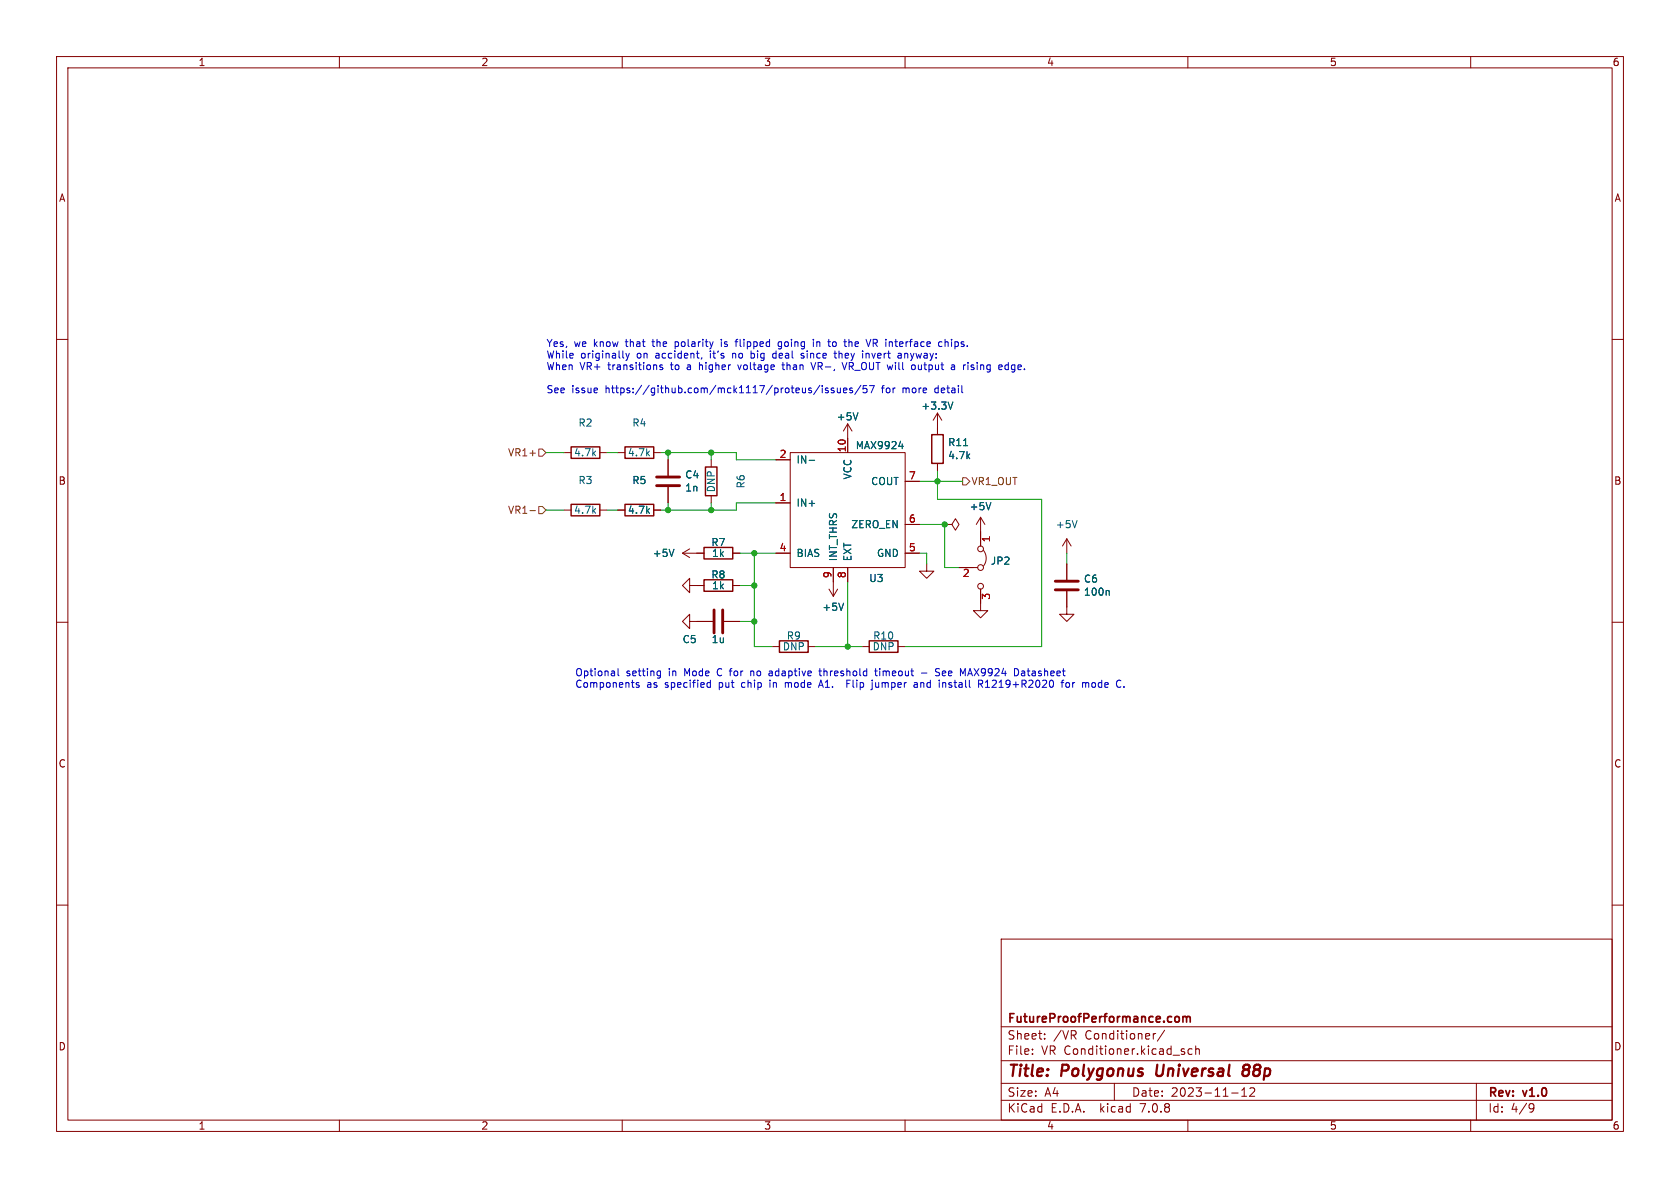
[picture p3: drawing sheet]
<svg xmlns="http://www.w3.org/2000/svg" width="297mm" height="210mm" viewBox="0 0 297 210" stroke-linecap="round" stroke-linejoin="round" font-family="sans-serif">
<g fill="none" stroke="#840000" stroke-width=".18">
<path d="M10 10h277v190h-277zM12 12h273v186h-273zM60 10v2M110 10v2M160 10v2M210 10v2M260 10v2M10 60h2M285 60h2M149.9 74.9l-.8 1.3M149.9 74.9v5.1M149.9 74.9l.7 1.3"/>
<path d="M165.7 73l-.7 1.3M165.7 73v3.8M165.7 73l.8 1.3M99.7 90.2h1.3M99.7 80h1.3M106 90.2h1.3M106 80h1.3M109.2 90.2h1.3M109.2 80h1.3M115.6 90.2h1.2M115.6 80h1.2M118.1 81.3v2.8"/>
<path d="M118.1 86.1v2.8M120.6 97.8l1.3 .8M120.6 97.8h3.9M121.9 97l-1.3 .8M125.7 81.3v1.3M125.7 87.6v1.3M129.5 97.8h1.3M137.2 97.8h2.5M137.2 88.9h2.5M137.2 81.3h2.5M139.7 80h20.3v20.3h-20.3zM160 97.8h2.6"/>
<path d="M160 92.7h2.6M160 85.1h2.6M163.8 99.7v1.3h1.3l-1.3 1.2-1.2-1.2h1.2M165.7 81.9v1.3M167 92.7h1.3l.6-1 .6 1-.6 1-.6-1M167 92.7h.1M173.4 91.4v5.1M173.4 91.4l-.8 1.3M173.4 91.4l.7 1.3M173.9 97.3a2.26 2.26 0 0 1 0 2.8M188.6 95.3v2.5M188.6 99.7v2.8"/>
<path d="M188.6 95.3l-.8 1.2M188.6 95.3l.8 1.2M10 110h2M121.9 109.9v-1.3l-1.3 1.3 1.3 1.2v-1.2h4.1M121.9 103.5v-1.3l-1.3 1.3 1.3 1.3v-1.3h2.6M128 109.9h2.8M129.5 103.5h1.3M136.5 114.3h1.3M142.9 114.3h1.2M146.6 104.1l.7 1.3M147.3 100.3v5.1M148.1 104.1l-.8 1.3"/>
<path d="M149.9 100.3v2.6M152.4 114.3h1.3M158.7 114.3h1.3M169.5 100.3h3.3M173.4 104.1v3.9h1.2l-1.2 1.2-1.3-1.2h1.3M188.6 104.5v4.1h1.3l-1.3 1.3-1.3-1.3h1.3M285 110h2M10 160h2M285 160h2M177 166h108v32h-108zM60 198v2M110 198v2"/>
<path d="M160 198v2M177 194.5h108M177 191.5h108M177 187.5h108M177 181.5h108M182.5 186.3v.1M182.5 185.5v.1M184.7 183.6v.1M184.7 182.8v.1M197 191.5v3M204.3 182.7l-.3 .1-.1 .2M205.9 182.1l-1.3 2"/>
<path d="M209.2 185.9l.3 .2-.3 .3M209.2 185.4l.2 .1M210 198v2M210.7 185.5l-.4-.1-.3 .3v.4l.2 .2h.5M211.4 185.5l.2-.1 .4 .1v.9M211.4 184.9v1.5M217.7 193.2h1.2M219.5 193.8h.9M219.5 192.7l.5-.4v1.5M221.7 192.4v.5l-.8 .9h.9M260 198v2M261 191.5v6.5"/>
<path d="M270.6 195.1l.5 .1a.99 .99 0 0 1-.4 1.4h-.2M271.2 195.7l-.3 .3h-.3"/>
<circle cx="173.4" cy="97" r=".51"/>
<circle cx="173.4" cy="100.3" r=".51"/>
<circle cx="173.4" cy="103.6" r=".51"/>
</g>
<path d="M204.6 188.2l-.2 1.6 .3 .4M220.1 189.1a.65 .65 0 0 0-.3 1 .66 .66 0 0 0 .9-.1M220.1 189.1h.4M220.5 189.1l.2 .1M220.6 188.2a.66 .66 0 0 0-.8 .4v.3l.3 .2M220.7 189l-.2 .1" fill="none" stroke="#840000" stroke-width=".4"/>
<path d="M208.2 179.7l.3 .3v.4l-.3 .3M209.1 179.8l.5-.1 .2 .2M209.1 179.7v1M209.8 179.9l.2-.2 .3 .1 .1 .9M209.8 179.9v.8" fill="none" stroke="#840000" stroke-width=".3"/>
<path d="M151.7 73l-.4 1.2M158.9 78.9h.8M168.5 71.1l-.5 1.2M170.3 78.8h.8M119.1 97.1l-.4 1.3M143.1 81.4h.9M175.2 88.8l-.5 1.3M190.4 92l-.4 1.3M149.1 106.6l-.4 1.3M195.9 104.4l.2 .2v.6" fill="none" stroke="#006464" stroke-width=".18"/>
<path d="M101 79h5v2h-5zM110.5 79h5.1v2h-5.1zM164.7 76.8h2.1v5.1h-2.1zM101 89.2h5v2h-5zM110.5 89.2h5.1v2h-5.1zM124.5 96.8h5v2h-5zM124.7 82.6h2v5h-2zM124.5 102.5h5v2h-5zM137.8 113.3h5.1v2h-5.1zM153.7 113.3h5v2h-5z" fill="none" stroke="#840000" stroke-width=".25"/>
<path d="M116.1 85.9h4M116.1 84.3h4M126.2 107.8v4.1M127.8 107.8v4.1M186.6 104.3h4M186.6 102.7h4" fill="none" stroke="#840000" stroke-width=".51"/>
<path d="M95.2 79.4h.7l.6 .6-.6 .6h-.7zM93.7 90.3h1M95.2 89.5h.7l.6 .7-.6 .6h-.7zM170.2 84.5h.6l.6 .6-.6 .6h-.6z" fill="none" stroke="#725600" stroke-width=".18"/>
<g fill="none" stroke="#0000c2" stroke-width=".18">
<path d="M127.5 60v.1M130.4 60l-.3 .2M143.8 60v.1M154.9 60h-.5v1.3M167.1 60v1.3M110.2 63.2l.1 .1M110.7 62.5l.3 .8M111 63.3l-.2 .4M111.3 62.5l-.3 .8M117.1 64.6l-.3-.1-.2 .2 .1 .2 .4 .1v.3h-.5M119.4 60.4v1.3M119.4 61.2l.1 .1"/>
<path d="M119.5 60.4l-.1 .1M123.7 64.1v1.2M123.8 64.5l-.1 .1M124.1 63.2l-.1 .3M125.6 62.5v.8M126 62.5h.5M126.2 62v1.1l.3 .2M127 62l-.1 .3M127.5 60.4v.9M127.9 62.5h-.3l-.1 .1v.2l.4 .1v.3h-.4M129.5 62.5v.8M129.7 62.5l-.2 .1"/>
<path d="M129.9 60.4h.5M130.4 64.5l.3 .8 .3-.8M132.8 63.2l.3 .1M132.8 62v1.3M133.1 62.5h-.3M137.2 62.5h-.4l-.2 .2 .1 .5h.5M138.2 60.5l-.4-.1-.2 .3 .1 .5h.5M138.2 60.4v1l-.2 .2M138.2 64.5h.5M138.4 64.1v1.1l.3 .1M142.1 62.5h-.3l-.2 .1 .1 .2 .4 .1v.3h-.5M143.4 64.1l.4 1.2 .4-1.2"/>
<path d="M143.8 60.4v.9M144.4 60.4v.9M144.8 60.4l-.4 .1M144.9 68.1l-1 1.6M145.4 68.2v.1M145.4 68.6v.8M146.4 68.7l-.3-.1-.2 .2 .1 .2 .4 .1v.3h-.5M147.4 62.5h.5M147.4 68.7l-.3-.1-.2 .2 .1 .2 .4 .1v.3h-.5M147.6 60.4l-.3 .1-.1 .2v.4l.4 .2M147.6 62v1.1l.3 .2M148 68.6l.1 .8h.3l.2-.1"/>
<path d="M148.3 62v1.3M148.5 62.5l-.2 .1M148.6 68.6v.8M148.9 64.1l.4 1.2 .4-1.2M149.1 69l.6-.1v-.2l-.4-.1-.2 .2 .1 .6h.5M150.1 60.5l.3-.1 .2 .2M150.7 68.7l-.3-.1-.2 .2 .1 .2 .4 .1v.3h-.5M152.2 68.1l-1.1 1.6M153.1 62.6l.4-.1 .1 .1M153.1 62.5v.8M153.2 68.2h-.6v.6l.1-.1h.5l.1 .2-.1 .4-.2 .1-.4-.1M153.7 68.2h.9l-.6 1.2"/>
<path d="M154.4 60.7h.5M154.7 60.7l.4 .6M158.9 62.5h.3l.1 .1v.7M159.3 63.2l-.4 .1M159.3 62.8h-.4M159.9 62.5v.8M160.1 62.5l-.2 .1M161.4 64.5l.3 .1 .1 .1v.5l-.4 .1M162.4 64.5v.7l.1 .1M165.4 68.7l-.1 .1 .1 .6M166.2 60.4l.3 .1M166.5 61.2l-.3 .1"/>
<path d="M167.1 60.5l.2-.1 .3 .1v.8M168.3 64.5l.4 .1 .1 .7M168.8 65.3h-.5M168.8 64.8l-.5 .1M171.7 64.9l.5 .1M171.7 64.6h.5M172.2 65.3h-.4M178.3 64.6l-.4-.1-.2 .2 .1 .6h.5M178.3 64.1v1.2M109.3 118.2v1.1l.1 .2M116.4 118.6l.4 .1M116.8 118.6v1l-.2 .2-.3 .1"/>
<path d="M116.8 119.4l-.4 .1M132.7 118.6v.9M133.1 118.6l-.4 .1M136 119.4h.5M136 118.7h.5M136.5 118.9l-.5 .1M144.8 118.6h.4M144.9 118.2v1.1l.3 .2M154.6 118.6h.5M154.8 118.2v1.1l.3 .2M155.5 118.2v.1M155.5 118.6v.9"/>
<path d="M162.9 119h1M166.1 118.3l-.5-.1-.2 .2 .1 .3 .5 .3v.3l-.1 .2-.5-.1M166.8 118.6l-.2 .2v.5l.2 .2M167.2 118.9l-.6 .1M171.2 119.1h.6M171.5 118.2l-.4 1.3M180.6 118.7l.4-.1 .2 .2M181.2 118.9l-.5 .1-.1 .2 .1 .3 .5-.1M112.9 120.7h-.3l-.1 .1v.2l.4 .1v.3h-.4M125.1 121.4h.5M125.1 120.7h.5M125.6 120.2v1.3"/>
<path d="M136.1 120.2v.2M136.1 120.7v.8M138.8 120.7v.8M139.2 120.7l-.4 .1M144.7 121.5l.4-1.3 .4 1.3M144.8 121.1h.6M149.7 120.8h.4M149.7 120.2v1.3M154.8 120.7l.1 .7h.4M161.8 120.7h.2l.2 .1v.7M162.2 121.4l-.4 .1M162.2 121h-.4"/>
<path d="M162.8 120.7v.8M163 120.7l-.2 .1M166.8 120.7l.4 .1v.7M173.3 120.9l.4 .6M173.5 120.2l.2 .3v.3l-.7 .1M174.2 121.5h.7M174.2 120.6l.4-.4v1.3M187.6 120.7h.5M187.9 120.2l-.1 .2v1.1M188.5 120.7h.3l.3 .2v.4l-.3 .2-.3-.1-.1-.1zM193.6 120.7h-.3l-.3 .2 .1 .5h.5"/>
</g>
<g fill="none" stroke="#009600" stroke-width=".18">
<path d="M96.5 90.2h3.2M96.5 80h3.2M107.3 90.2h1.9M107.3 80h1.9M116.8 80h13.4v1.3h7M118.1 80v1.3M118.1 88.9v1.3M125.7 80v1.3M125.7 88.9v1.3M130.8 97.8h6.4M133.3 97.8v16.5h3.2M137.2 88.9h-7v1.3h-13.4"/>
<path d="M162.6 85.1h7.6M162.6 92.7h4.4v7.6h2.5M162.6 97.8h1.2v1.9M165.7 83.2v5.1h18.4v26h-24.1M188.6 97.8v1.9M130.8 109.9h2.5M130.8 103.5h2.5M144.1 114.3h8.3M149.9 102.9v11.4"/>
</g>
<g fill="#009600" stroke="#009600" stroke-width=".18">
<circle cx="167" cy="92.7" r=".46"/>
<circle cx="149.9" cy="114.3" r=".46"/>
<circle cx="165.7" cy="85.1" r=".46"/>
<circle cx="125.7" cy="90.2" r=".46"/>
<circle cx="133.3" cy="103.5" r=".46"/>
<circle cx="133.3" cy="97.8" r=".46"/>
<circle cx="125.7" cy="80" r=".46"/>
<circle cx="118.1" cy="80" r=".46"/>
<circle cx="118.1" cy="90.2" r=".46"/>
<circle cx="133.3" cy="109.9" r=".46"/>
</g>
<g font-size="2.8" fill="#840000">
<text x="178" y="190.9">Title:</text>
<text x="187.7" y="190.9">Polygonus</text>
<text x="205.2" y="190.9">Universal</text>
<text x="221.4" y="190.9">88p</text>
</g>
<g font-size="2.1" fill="#840000">
<text x="178" y="184">Sheet:</text>
<text x="178" y="181.2">FutureProofPerformance.com</text>
<text x="186.2" y="184">/VR</text>
<text x="191.9" y="184">Conditioner/</text>
<text x="178" y="186.7">File:</text>
<text x="184.1" y="186.7">VR Conditioner.kicad_sch</text>
<text x="178" y="196.9">KiCad</text>
<text x="178" y="194.1">Size:</text>
<text x="184.7" y="194.1">A4</text>
<text x="185.7" y="196.9">E.D.A.</text>
<text x="194.6" y="196.9">kicad</text>
<text x="200" y="194.1">Date:</text>
<text x="201.8" y="196.9">7.0.8</text>
<text x="207" y="194.1">2023-11-12</text>
<text x="263" y="194.3">Rev:</text>
<text x="263" y="196.9">Id:</text>
<text x="267.1" y="196.9">4/9</text>
<text x="269.4" y="194.3">v1.0</text>
</g>
<g font-size="1.8" fill="#840000">
<text x="35" y="11.9">1</text>
<text x="85" y="11.9">2</text>
<text x="135" y="11.9">3</text>
<text x="185" y="11.9">4</text>
<text x="235" y="11.9">5</text>
<text x="285" y="11.9">6</text>
<text x="10.3" y="35.9">A</text>
<text x="285.3" y="35.9">A</text>
<text x="10.3" y="85.9">B</text>
<text x="285.3" y="85.9">B</text>
<text x="10.3" y="135.9">C</text>
<text x="285.3" y="135.9">C</text>
<text x="10.3" y="185.9">D</text>
<text x="285.3" y="185.9">D</text>
<text x="35" y="199.9">1</text>
<text x="85" y="199.9">2</text>
<text x="135" y="199.9">3</text>
<text x="185" y="199.9">4</text>
<text x="235" y="199.9">5</text>
<text x="285" y="199.9">6</text>
</g>
<g font-size="1.8" fill="#0000c2">
<text x="96.5" y="61.4">Yes,</text>
<text x="96.5" y="63.5">While</text>
<text x="96.5" y="65.5">When</text>
<text x="101.5" y="61.4">we</text>
<text x="102.5" y="65.5">VR+</text>
<text x="102.6" y="63.5">originally</text>
<text x="105.1" y="61.4">know</text>
<text x="107.6" y="65.5">transitions</text>
<text x="110.9" y="61.4">that</text>
<text x="112.7" y="63.5">on</text>
<text x="115.8" y="61.4">the</text>
<text x="116.2" y="63.5">accident,</text>
<text x="118.9" y="65.5">to</text>
<text x="120" y="61.4">polarity</text>
<text x="121.9" y="65.5">a</text>
<text x="124.3" y="65.5">higher</text>
<text x="128.3" y="61.4">is</text>
<text x="130.1" y="63.5">no</text>
<text x="131.1" y="61.4">flipped</text>
<text x="131.4" y="65.5">voltage</text>
<text x="133.6" y="63.5">big</text>
<text x="137.7" y="63.5">deal</text>
<text x="138.8" y="61.4">going</text>
<text x="139.4" y="65.5">than</text>
<text x="142.9" y="63.5">since</text>
<text x="144.8" y="65.5">VR-,</text>
<text x="145.2" y="61.4">in</text>
<text x="148.1" y="61.4">to</text>
<text x="149" y="63.5">they</text>
<text x="150.5" y="65.5">VR_OUT will</text>
<text x="151.2" y="61.4">the</text>
<text x="154.1" y="63.5">invert</text>
<text x="155.3" y="61.4">VR interface</text>
<text x="160.6" y="63.5">anyway:</text>
<text x="163" y="65.5">output</text>
<text x="168.4" y="61.4">chips.</text>
<text x="170.3" y="65.5">a</text>
<text x="172.6" y="65.5">rising</text>
<text x="179.1" y="65.5">edge.</text>
<text x="96.5" y="69.6">See</text>
<text x="101.1" y="69.6">issue</text>
<text x="107.1" y="69.6">https://github.com/mck1117/proteus/issues/57</text>
<text x="156.2" y="69.6">for</text>
<text x="160" y="69.6">more</text>
<text x="165.9" y="69.6">detail</text>
<text x="101.6" y="119.6">Optional</text>
<text x="110.7" y="119.6">setting</text>
<text x="118.3" y="119.6">in</text>
<text x="121.3" y="119.6">Mode</text>
<text x="127.3" y="119.6">C for</text>
<text x="133.5" y="119.6">no</text>
<text x="137" y="119.6">adaptive</text>
<text x="146.2" y="119.6">threshold</text>
<text x="156.2" y="119.6">timeout</text>
<text x="167.3" y="119.6">See</text>
<text x="171.8" y="119.6">MAX9924</text>
<text x="181.6" y="119.6">Datasheet</text>
<text x="101.6" y="121.7">Components</text>
<text x="114.3" y="121.7">as</text>
<text x="117.7" y="121.7">specified</text>
<text x="127.4" y="121.7">put</text>
<text x="131.6" y="121.7">chip</text>
<text x="136.7" y="121.7">in</text>
<text x="139.6" y="121.7">mode</text>
<text x="145.9" y="121.7">A1.</text>
<text x="151.1" y="121.7">Flip</text>
<text x="155.8" y="121.7">jumper</text>
<text x="163.5" y="121.7">and</text>
<text x="168.1" y="121.7">install</text>
<text x="175.2" y="121.7">R1219+R2020</text>
<text x="190.2" y="121.7">for</text>
<text x="194" y="121.7">mode</text>
</g>
<g font-size="1.8" fill="#006464">
<text x="102.2" y="75.6">R2</text>
<text x="111.7" y="75.6">R4</text>
<text x="147.8" y="74.5">+5V</text>
<text x="162.8" y="72.6">+3.3V</text>
<text x="101.4" y="80.9">4.7k</text>
<text x="110.9" y="80.9">4.7k</text>
<text x="140.7" y="82.1">IN-</text>
<text x="151.2" y="79.6">MAX9924</text>
<text x="167.5" y="81.4">4.7k</text>
<text x="167.5" y="79.1">R11</text>
<text x="102.2" y="85.8">R3</text>
<text x="111.7" y="85.8">R5</text>
<text x="121" y="84.8">C4</text>
<text x="121" y="87.1">1n</text>
<text x="126.6" y="87.1" transform="rotate(-90 126.6 87.1)">DNP</text>
<text x="131.9" y="86.4" transform="rotate(-90 131.9 86.4)">R6</text>
<text x="140.7" y="89.8">IN+</text>
<text x="150.7" y="84.9" transform="rotate(-90 150.7 84.9)">VCC</text>
<text x="153.9" y="86">COUT</text>
<text x="101.4" y="91">4.7k</text>
<text x="110.9" y="91">4.7k</text>
<text x="150.4" y="93.6">ZERO_EN</text>
<text x="171.3" y="90.4">+5V</text>
<text x="186.6" y="93.6">+5V</text>
<text x="115.3" y="98.7">+5V</text>
<text x="125.7" y="96.7">R7</text>
<text x="125.8" y="98.7">1k</text>
<text x="140.7" y="98.7">BIAS</text>
<text x="148.2" y="99.3" transform="rotate(-90 148.2 99.3)">INT_THRS</text>
<text x="150.7" y="99.3" transform="rotate(-90 150.7 99.3)">EXT</text>
<text x="154.9" y="98.7">GND</text>
<text x="175.1" y="100">JP2</text>
<text x="125.7" y="102.5">R8</text>
<text x="125.8" y="104.4">1k</text>
<text x="153.6" y="103.1">U3</text>
<text x="191.5" y="103.2">C6</text>
<text x="191.5" y="105.5">100n</text>
<text x="120.6" y="113.9">C5</text>
<text x="125.7" y="113.9">1u</text>
<text x="139" y="113.3">R9</text>
<text x="145.3" y="108.2">+5V</text>
<text x="154.3" y="113.3">R10</text>
<text x="138.3" y="115.2">DNP</text>
<text x="154.2" y="115.2">DNP</text>
</g>
<g font-size="1.8" fill="#725600">
<text x="89.7" y="80.9">VR1+</text>
<text x="171.6" y="86">VR1_OUT</text>
<text x="89.7" y="91">VR1-</text>
</g>
<g font-size="1.8" fill="#a90000">
<text x="137.7" y="81">2</text>
<text x="149.6" y="80.1" transform="rotate(-90 149.6 80.1)">10</text>
<text x="137.7" y="88.6">1</text>
<text x="160.6" y="84.8">7</text>
<text x="160.6" y="92.5">6</text>
<text x="175.3" y="96" transform="rotate(-90 175.3 96)">1</text>
<text x="137.7" y="97.5">4</text>
<text x="160.6" y="97.5">5</text>
<text x="147.1" y="102.3" transform="rotate(-90 147.1 102.3)">9</text>
<text x="149.6" y="102.3" transform="rotate(-90 149.6 102.3)">8</text>
<text x="170.1" y="102.3">2</text>
<text x="175.3" y="106.1" transform="rotate(-90 175.3 106.1)">3</text>
</g>
</svg>
